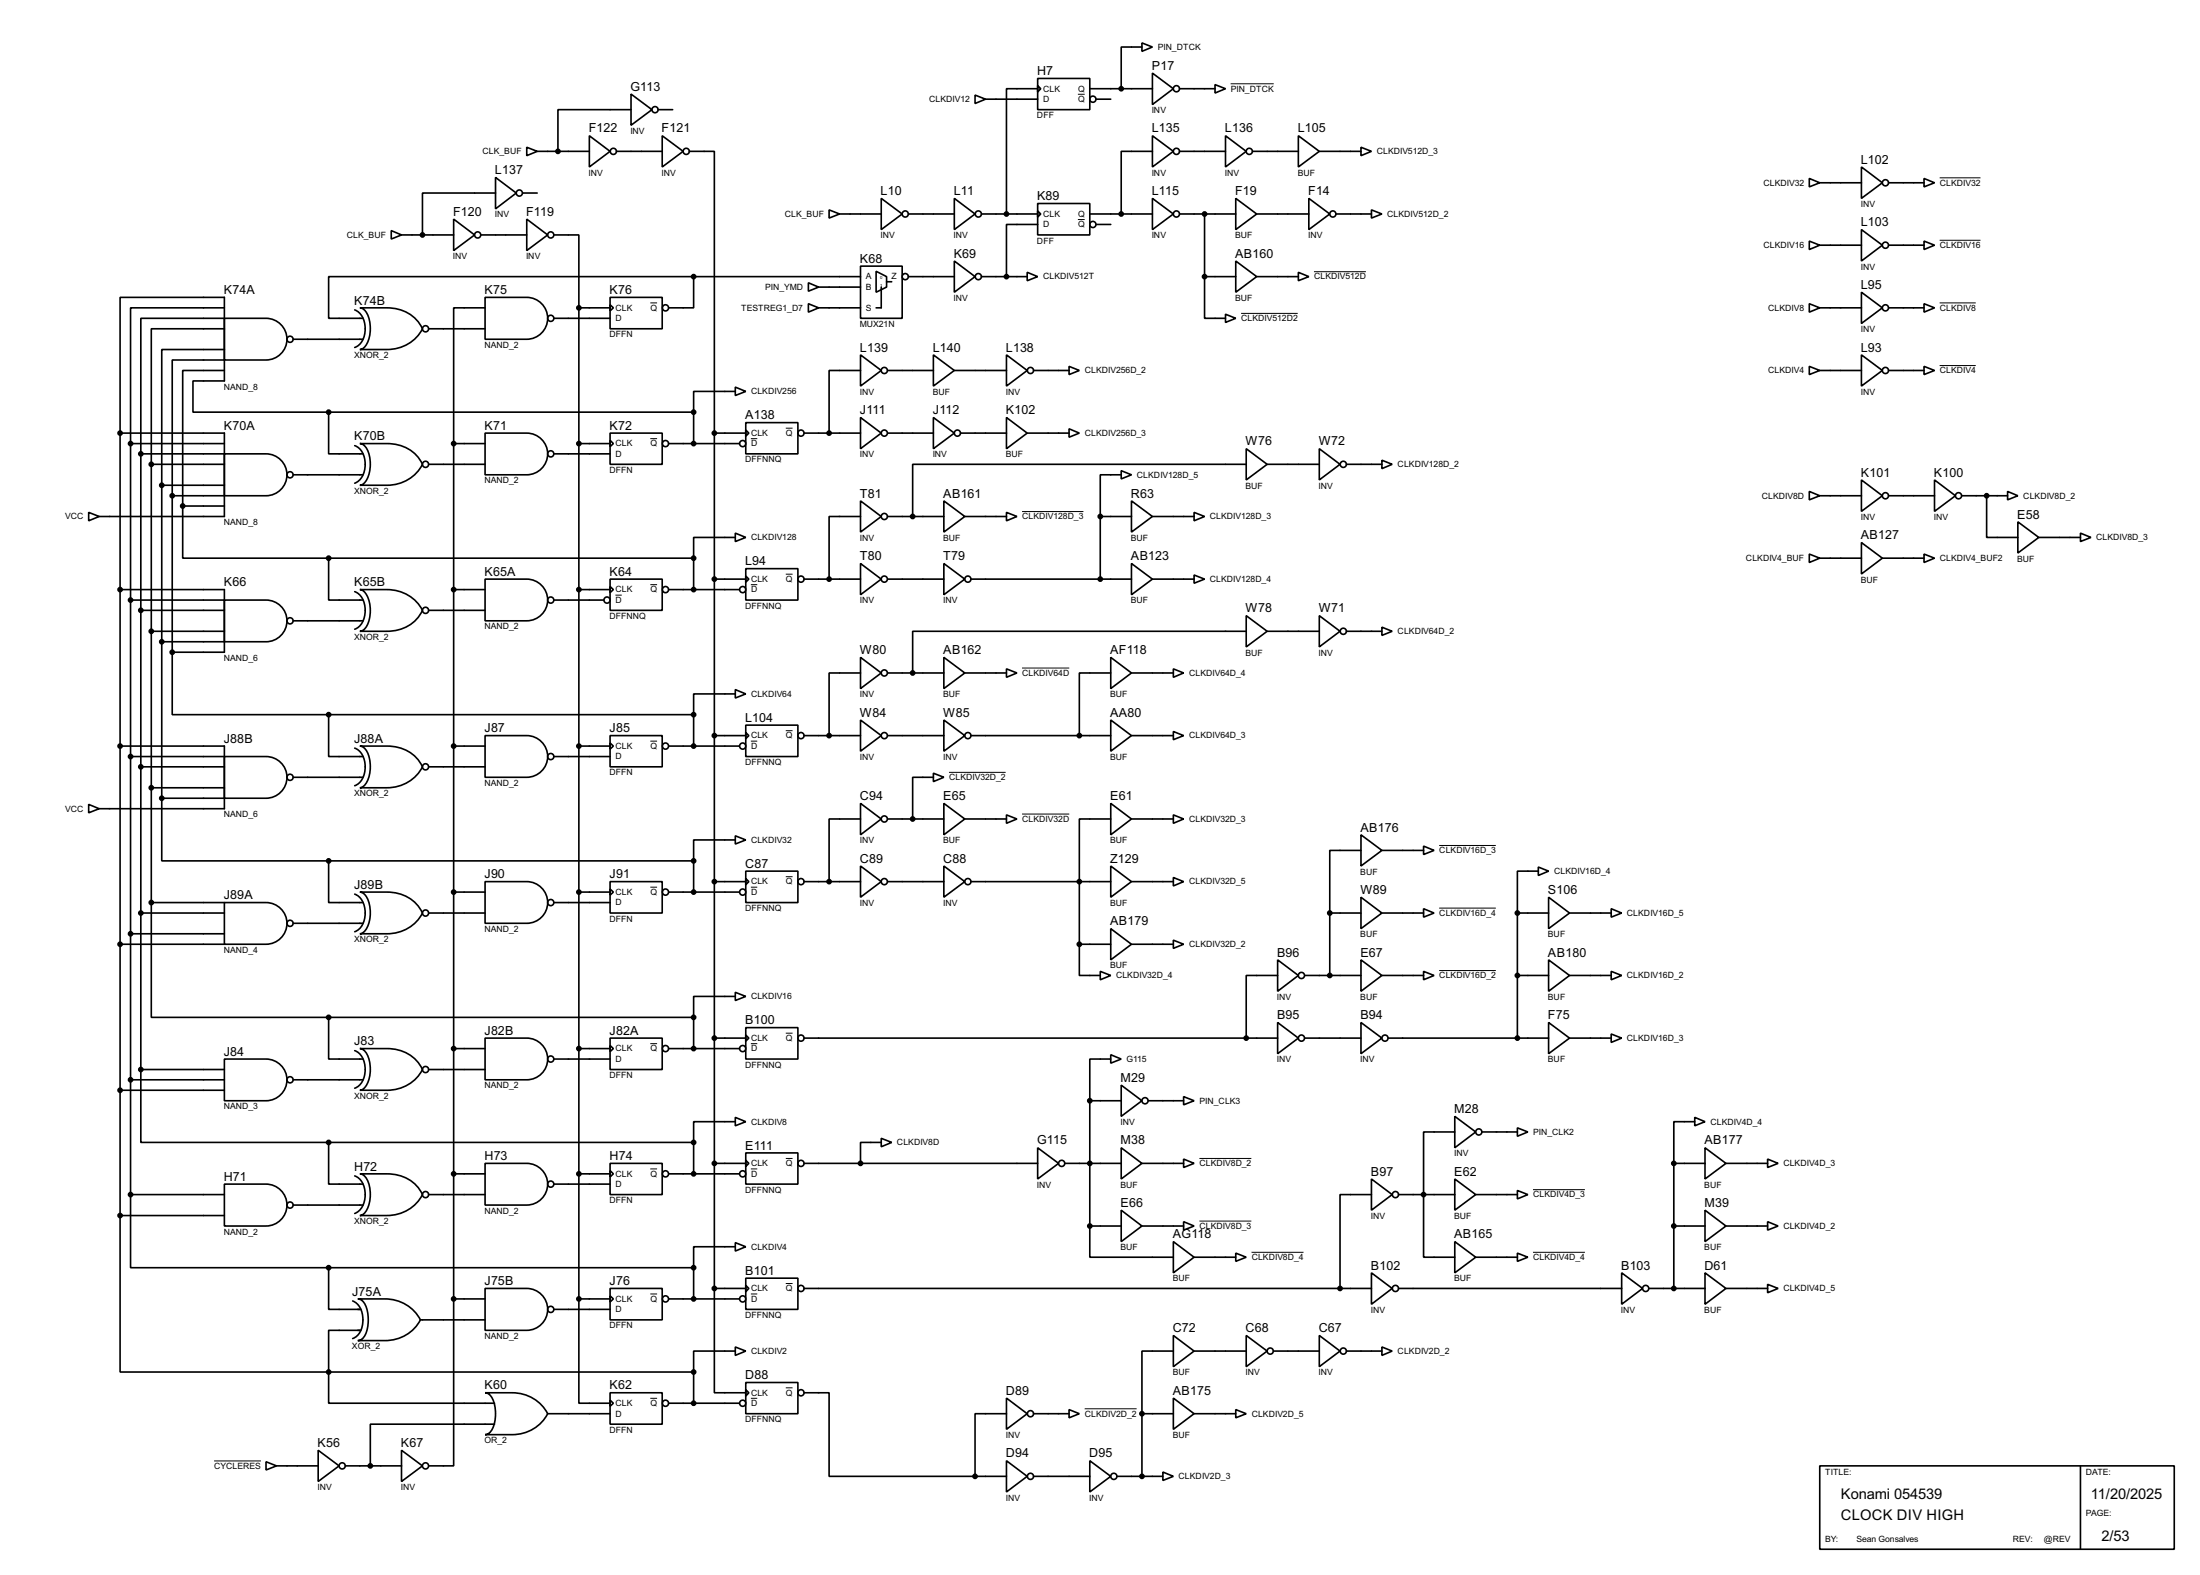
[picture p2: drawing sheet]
<svg xmlns="http://www.w3.org/2000/svg" width="536mm" height="383mm" viewBox="0 0 536 383" stroke-linecap="round" stroke-linejoin="round" font-family="sans-serif">
<g fill="none" stroke="#000" stroke-width=".4">
<path d="M252.8 19.1h12.7v7.6h-12.7zM278.2 10.5l2.5 1-2.5 1zM278.2 11.5h-5.1v10.1M280.7 17.8l5.1 3.8-5.1 3.9zM128.3 35.9l2.6 1-2.6 1zM130.9 36.9h12.7M143.6 33.1l5 3.8-5 3.8zM150.2 36.9h11.1M153.7 22.9l5.1 3.8-5.1 3.8zM153.7 26.7h-17.8v10.2M160.3 26.7h3.6M161.3 33.1l5.1 3.8-5.1 3.8z"/>
<path d="M167.9 36.9h6.1v68.6M237.5 23.2l2.6 1-2.6 1zM240.1 24.2h12.7M252.8 20.9l.7 .7-.7 .8zM252.8 21.6h-7.6v30.5M265.5 21.6h15.2M267 24.2h3.6M280.7 33.1l5.1 3.8-5.1 3.8zM280.7 36.9h-7.6v15.2M287.3 36.9h11.2M287.3 21.6h8.7M296 20.6l2.5 1-2.5 1.1z"/>
<path d="M298.5 33.1l5.1 3.8-5.1 3.8zM305.1 36.9h11.2M316.3 33.1l5.1 3.8-5.1 3.8zM321.4 36.9h10.1M331.5 35.9l2.6 1-2.6 1zM95.3 56.2l2.5 1-2.5 1zM97.8 57.2h12.7M110.5 53.4l5.1 3.8-5.1 3.8zM117.1 57.2h11.2M120.7 43.2l5.1 3.8-5.1 3.9zM120.7 47h-17.8v10.2M127.3 47h3.6"/>
<path d="M128.3 53.4l5.1 3.8-5.1 3.8zM134.9 57.2h6.1v17.8M202 51.1l2.5 1-2.5 1zM204.5 52.1h10.2M214.7 48.3l5.1 3.8-5.1 3.8zM221.3 52.1h11.2M232.5 48.3l5 3.8-5 3.8zM239.1 52.1h13.7M252.8 49.6h12.7v7.6h-12.7zM252.8 51.4l.7 .7-.7 .8zM252.8 54.7h-7.6v12.7M265.5 52.1h15.2"/>
<path d="M267 54.7h3.6M280.7 48.3l5.1 3.8-5.1 3.8zM287.3 52.1h13.7M293.4 52.1v15.3M301 48.3l5.1 3.8-5.1 3.8zM306.1 52.1h12.7M318.8 48.3l5.1 3.8-5.1 3.8zM325.4 52.1h8.7M334.1 51.1l2.5 1-2.5 1zM440.7 43.5l2.6 1-2.6 1zM440.7 58.7l2.6 1-2.6 1.1zM443.3 44.5h10.1"/>
<path d="M443.3 59.7h10.1M453.4 40.7l5.1 3.8-5.1 3.8zM453.4 55.9l5.1 3.8-5.1 3.9zM460 44.5h8.7M460 59.7h8.7M468.7 43.5l2.5 1-2.5 1zM468.7 58.7l2.5 1-2.5 1.1zM54.7 77.5h10.1a5.1 5.1 0 0 1 5.1 5.1 5.1 5.1 0 0 1-5.1 5.1h-10.1zM54.7 75h-22.9v33M54.7 77.5h-20.4v33M86.4 75.5a5.2 5.2 0 0 1 2.4 6.2 3.9 3.9 0 0 1-2.4 2.9M87.7 75h6.6a9.2 9.2 0 0 1 8.6 5.1 9.5 9.5 0 0 1-8.6 5h-6.6a3.4 3.4 0 0 0 2.3-3.1 7.4 7.4 0 0 0-1.4-6.7z"/>
<path d="M118.2 72.4h10.1a5.1 5.1 0 0 1 5.1 5.1 5.1 5.1 0 0 1-5.1 5.1h-10.1zM118.2 75h-7.7v33M134.9 77.5h13.7M141 75h7.6M141 75v241.3M148.6 72.4h12.7v7.7h-12.7zM148.6 74.2l.8 .8-.8 .7zM169 67.4h-88.9v10.1h8.3M169 67.4v7.6h-6.1M169 67.4h40.6M196.9 74l2.5 1-2.5 1zM196.9 68.9l2.5 1-2.5 1z"/>
<path d="M199.4 75h10.2M199.4 69.9h10.2M209.6 64.8h10.2v12.7h-10.2zM213.4 66.1l2.6 1.3v2.5l-2.6 1.3zM214.7 69.9v5.1h-1.3M216 68.6h1.2M221.3 67.4h11.2M232.5 63.6l5 3.8-5 3.8zM239.1 67.4h11.1M250.2 66.3l2.6 1.1-2.6 1zM293.4 67.4v10.1h5.1M293.4 67.4h7.6"/>
<path d="M298.5 76.5l2.5 1-2.5 1zM301 63.6l5.1 3.8-5.1 3.8zM306.1 67.4h10.2M316.3 66.3l2.5 1.1-2.5 1zM440.7 74l2.6 1-2.6 1zM443.3 75h10.1M453.4 71.2l5.1 3.8-5.1 3.8zM460 75h8.7M468.7 74l2.5 1-2.5 1zM54.7 80.1h-17.8v33M54.7 85.1h-15.3v33.1M54.7 87.7h-12.7v33"/>
<path d="M54.7 90.2h-10.2v33M71.4 82.6h17M104.4 80.1h13.8M179.1 94.3l2.6 1-2.6 1zM179.1 95.3h-10.1v5.1M209.6 86.4l5.1 3.8-5.1 3.8zM209.6 90.2h-7.6v15.3M216.2 90.2h11.2M227.4 86.4l5.1 3.8-5.1 3.8zM232.5 90.2h12.7M245.2 86.4l5 3.8-5 3.8zM251.8 90.2h8.6"/>
<path d="M260.4 89.2l2.5 1-2.5 1zM440.7 89.2l2.6 1-2.6 1zM443.3 90.2h10.1M453.4 86.4l5.1 3.8-5.1 3.8zM460 90.2h8.7M468.7 89.2l2.5 1-2.5 1zM29.3 105.5h25.4v20.3h-30.5M29.3 105.5v190.5M31.8 108h22.9M31.8 108v182.9M34.3 110.5h20.4M34.3 110.5v149.9"/>
<path d="M36.9 113.1h17.8M36.9 113.1v106.7M39.4 118.2v76.2M39.4 118.2h15.3M54.7 110.5h10.1a5.1 5.1 0 0 1 5.1 5.1 5.1 5.1 0 0 1-5.1 5.1h-10.1zM71.4 115.6h17M80.1 100.4v10.1h8.3M80.1 100.4h-33.1v-7.6h7.7v-20.4h-25.4v33.1M80.1 100.4h88.9M86.4 108.5a5.1 5.1 0 0 1 2.4 6.2 4 4 0 0 1-2.4 3M87.7 108h6.6a9.2 9.2 0 0 1 8.6 5.1 9.5 9.5 0 0 1-8.6 5.1h-6.6a3.4 3.4 0 0 0 2.3-3.2 7.3 7.3 0 0 0-1.4-6.6zM104.4 113.1h13.8"/>
<path d="M110.5 108h7.7M110.5 108v208.3M118.2 105.5h10.1a5.1 5.1 0 0 1 5.1 5 5.1 5.1 0 0 1-5.1 5.1h-10.1zM134.9 110.5h13.7M141 108h7.6M148.6 105.5h12.7v7.6h-12.7zM148.6 107.2l.8 .8-.8 .8zM162.9 108h17.2M169 100.4v7.6M174 105.5v208.2M174 105.5h7.7M181.7 102.9h12.7v7.6h-12.7z"/>
<path d="M181.7 104.7l.7 .8-.7 .7zM195.9 105.5h13.7M209.6 101.7l5.1 3.8-5.1 3.8zM216.2 105.5h11.2M227.4 101.7l5.1 3.8-5.1 3.8zM234 105.5h11.2M245.2 101.7l5 3.8-5 3.8zM250.2 105.5h10.2M260.4 104.4l2.5 1.1-2.5 1zM273.1 114.6l2.5 1-2.5 1zM273.1 115.6h-5.1v10.2M303.6 109.3l5.1 3.8-5.1 3.8z"/>
<path d="M303.6 113.1h-81.3v12.7M308.7 113.1h12.7M321.4 109.3l5 3.8-5 3.8zM328 113.1h8.6M336.6 112.1l2.5 1-2.5 1zM440.7 119.7l2.6 1-2.6 1zM453.4 116.9l5.1 3.8-5.1 3.8zM471.2 116.9l5.1 3.8-5.1 3.8zM489 119.7l2.5 1-2.5 1zM21.6 124.8l2.6 1-2.6 1zM42 120.7v38.1M42 120.7h12.7"/>
<path d="M44.5 123.2v12.7h35.6M44.5 123.2h10.2M80.1 135.9v10.2h8.3M80.1 135.9h88.9M169 135.9v7.7M179.1 129.8l2.6 1.1-2.6 1zM179.1 130.9h-10.1v5M181.7 138.5h12.7v7.6h-12.7zM209.6 137.2l5.1 3.8-5.1 3.8zM209.6 122l5.1 3.8-5.1 3.8zM209.6 125.8h-7.6v15.2M216.2 125.8h13.7"/>
<path d="M229.9 137.2l5.1 3.8-5.1 3.8zM229.9 122l5.1 3.8-5.1 3.8zM235 125.8h10.2M245.2 124.8l2.5 1-2.5 1zM268 125.8h7.6M268 125.8v15.2M275.6 122l5.1 3.8-5.1 3.8zM275.6 137.2l5.1 3.8-5.1 3.8zM280.7 125.8h10.2M290.9 124.8l2.5 1-2.5 1zM440.7 134.9l2.6 1-2.6 1.1zM443.3 120.7h10.1"/>
<path d="M443.3 135.9h10.1M453.4 132.1l5.1 3.8-5.1 3.9zM458.5 135.9h10.2M460 120.7h11.2M468.7 134.9l2.5 1-2.5 1.1zM477.8 120.7h11.2M483.9 120.7v10.2h7.6M491.5 127.1l5.1 3.8-5.1 3.8zM496.6 130.9h10.2M506.8 129.8l2.5 1.1-2.5 1zM29.3 143.6h25.4v15.2h-12.7M31.8 146.1h22.9"/>
<path d="M34.3 148.6h20.4M36.9 153.7h17.8M39.4 156.3h15.3M42 158.8v15.2h38.1M54.7 146.1h10.1a5.1 5.1 0 0 1 5.1 5.1 5.1 5.1 0 0 1-5.1 5.1h-10.1zM71.4 151.2h17M86.4 144.1a5.1 5.1 0 0 1 2.4 6.1 3.9 3.9 0 0 1-2.4 3M87.7 143.6h6.6a9.5 9.5 0 0 1 8.6 5 9.1 9.1 0 0 1-8.6 5.1h-6.6a3.2 3.2 0 0 0 2.3-3 7.5 7.5 0 0 0-1.4-6.7zM104.4 148.6h13.8M110.5 143.6h7.7M118.2 141h10.1a5.1 5.1 0 0 1 5.1 5.1 5.1 5.1 0 0 1-5.1 5.1h-10.1zM134.9 146.1h12.2"/>
<path d="M141 143.6h7.6M148.6 141h12.7v7.6h-12.7zM148.6 142.8l.8 .8-.8 .7zM162.9 143.6h17.2M174 141h7.7M181.7 140.3l.7 .7-.7 .8zM195.9 141h13.7M216.2 141h13.7M236.5 141h39.1M280.7 141h10.2M290.9 140l2.5 1-2.5 1zM303.6 149.9l5.1 3.8-5.1 3.8z"/>
<path d="M303.6 153.7h-81.3v10.2M308.7 153.7h12.7M321.4 149.9l5 3.8-5 3.8zM328 153.7h8.6M336.6 152.7l2.5 1-2.5 1zM80.1 174v10.2h8.3M80.1 174h88.9M118.2 179.1h10.1a5.1 5.1 0 0 1 5.1 5.1 5.1 5.1 0 0 1-5.1 5.1h-10.1zM148.6 179.1h12.7v7.6h-12.7zM169 174v7.7M174 179.1h7.7M179.1 167.9l2.6 1.1-2.6 1z"/>
<path d="M179.1 169h-10.1v5M181.7 176.6h12.7v7.6h-12.7zM181.7 178.4l.7 .7-.7 .8zM195.9 179.1h13.7M209.6 175.3l5.1 3.8-5.1 3.8zM209.6 160.1l5.1 3.8-5.1 3.8zM209.6 163.9h-7.6v15.2M216.2 179.1h13.7M216.2 163.9h13.7M229.9 175.3l5.1 3.8-5.1 3.8zM229.9 160.1l5.1 3.8-5.1 3.8zM235 163.9h10.2"/>
<path d="M236.5 179.1h34.1M245.2 162.9l2.5 1-2.5 1zM270.6 175.3l5 3.8-5 3.8zM270.6 160.1l5 3.8-5 3.8zM270.6 163.9h-7.7v15.2M275.6 179.1h10.2M275.6 163.9h10.2M285.8 178.1l2.5 1-2.5 1zM285.8 162.9l2.5 1-2.5 1zM21.6 195.9l2.6 1-2.6 1zM29.3 181.7h25.4v15.2h-30.5M31.8 184.2h22.9"/>
<path d="M34.3 186.7h20.4M36.9 191.8h17.8M39.4 194.4v15.2h40.7M39.4 194.4h15.3M54.7 184.2h10.1a5.1 5.1 0 0 1 5.1 5.1 5.1 5.1 0 0 1-5.1 5.1h-10.1zM71.4 189.3h17M86.4 182.2a5.1 5.1 0 0 1 2.4 6.1 3.9 3.9 0 0 1-2.4 3M87.7 181.7h6.6a9.2 9.2 0 0 1 8.6 5 9.5 9.5 0 0 1-8.6 5.1h-6.6a3.4 3.4 0 0 0 2.3-3.1 7.3 7.3 0 0 0-1.4-6.7zM104.4 186.7h13.8M110.5 181.7h7.7M134.9 184.2h13.7M141 181.7h7.6"/>
<path d="M148.6 180.9l.8 .8-.8 .7zM162.9 181.7h17.2M209.6 195.6l5.1 3.8-5.1 3.9zM209.6 199.4h-7.6v15.3M216.2 199.4h13.7M227.4 188.3l2.5 1-2.5 1zM227.4 189.3h-5.1v10.1M229.9 195.6l5.1 3.8-5.1 3.9zM235 199.4h10.2M245.2 198.4l2.5 1-2.5 1.1zM270.6 195.6l5 3.8-5 3.9zM270.6 199.4h-7.7v30.5"/>
<path d="M275.6 199.4h10.2M285.8 198.4l2.5 1-2.5 1.1zM36.9 219.8v27.9h43.2M36.9 219.8h17.8M54.7 219.8h10.1a5.1 5.1 0 0 1 5.1 5 5.1 5.1 0 0 1-5.1 5.1h-10.1zM80.1 209.6v10.2h8.3M80.1 209.6h88.9M86.4 217.7a5.1 5.1 0 0 1 2.4 6.2 4 4 0 0 1-2.4 3M87.7 217.2h6.6a9.2 9.2 0 0 1 8.6 5.1 9.5 9.5 0 0 1-8.6 5.1h-6.6a3.4 3.4 0 0 0 2.3-3.2 7.4 7.4 0 0 0-1.4-6.6zM110.5 217.2h7.7M118.2 214.7h10.1a5.1 5.1 0 0 1 5.1 5 5.1 5.1 0 0 1-5.1 5.1h-10.1zM134.9 219.8h13.7"/>
<path d="M141 217.2h7.6M148.6 214.7h12.7v7.6h-12.7zM148.6 216.5l.8 .7-.8 .8zM162.9 217.2h17.2M169 209.6v7.6M174 214.7h7.7M179.1 203.5l2.6 1-2.6 1zM179.1 204.5h-10.1v5.1M181.7 212.1h12.7v7.7h-12.7zM181.7 213.9l.7 .8-.7 .7zM195.9 214.7h13.7M209.6 210.9l5.1 3.8-5.1 3.8z"/>
<path d="M216.2 214.7h13.7M229.9 210.9l5.1 3.8-5.1 3.8zM236.5 214.7h34.1M270.6 210.9l5 3.8-5 3.8zM275.6 214.7h10.2M285.8 213.7l2.5 1-2.5 1zM331.5 218.5l5.1 3.8-5.1 3.8zM331.5 203.3l5.1 3.8-5.1 3.8zM331.5 207.1h-7.6v15.2M336.6 207.1h10.2M346.8 206l2.5 1.1-2.5 1zM374.7 211.1l2.5 1-2.5 1.1z"/>
<path d="M374.7 212.1h-5.1v10.2M377.2 218.5l5.1 3.8-5.1 3.8zM29.3 229.9h25.4M31.8 227.4h22.9M34.3 222.3h20.4M71.4 224.8h17M104.4 222.3h13.8M262.9 229.9v7.6h5.1M262.9 229.9h7.7M268 236.5l2.6 1-2.6 1.1zM270.6 226.1l5 3.8-5 3.8zM275.6 229.9h10.2"/>
<path d="M285.8 228.9l2.5 1-2.5 1zM311.2 233.7l5.1 3.8-5.1 3.9zM311.2 237.5h-7.6v15.3M317.8 237.5h13.7M323.9 222.3h7.6M323.9 222.3v15.2M331.5 233.7l5.1 3.8-5.1 3.9zM336.6 222.3h10.2M336.6 237.5h10.2M346.8 221.3l2.5 1-2.5 1zM346.8 236.5l2.5 1-2.5 1.1zM369.6 222.3h7.6"/>
<path d="M369.6 237.5h7.6M369.6 222.3v30.5M377.2 233.7l5.1 3.8-5.1 3.9zM382.3 222.3h10.2M382.3 237.5h10.2M392.5 221.3l2.5 1-2.5 1zM392.5 236.5l2.5 1-2.5 1.1zM54.7 257.9h10.1a5.1 5.1 0 0 1 5.1 5 5.1 5.1 0 0 1-5.1 5.1h-10.1zM80.1 247.7v10.2h8.3M80.1 247.7h88.9M86.4 255.8a5.1 5.1 0 0 1 2.4 6.2 4 4 0 0 1-2.4 3M87.7 255.3h6.6a9.2 9.2 0 0 1 8.6 5.1 9.5 9.5 0 0 1-8.6 5.1h-6.6a3.4 3.4 0 0 0 2.3-3.2 7.4 7.4 0 0 0-1.4-6.6z"/>
<path d="M110.5 255.3h7.7M118.2 252.8h10.1a5.1 5.1 0 0 1 5.1 5 5.1 5.1 0 0 1-5.1 5.1h-10.1zM134.9 257.9h13.7M141 255.3h7.6M148.6 252.8h12.7v7.6h-12.7zM148.6 254.6l.8 .7-.8 .8zM162.9 255.3h17.2M169 247.7v7.6M174 252.8h7.7M179.1 241.6l2.6 1-2.6 1zM179.1 242.6h-10.1v5.1M181.7 250.2h12.7v7.7h-12.7z"/>
<path d="M181.7 252l.7 .8-.7 .7zM195.9 252.8h115.3M270.6 256.8l2.5 1.1-2.5 1zM270.6 257.9h-5.1v10.1M311.2 249l5.1 3.8-5.1 3.8zM317.8 252.8h13.7M331.5 249l5.1 3.8-5.1 3.8zM338.1 252.8h39.1M377.2 249l5.1 3.8-5.1 3.8zM382.3 252.8h10.2M392.5 251.8l2.5 1-2.5 1zM29.3 265.5h25.4"/>
<path d="M31.8 262.9h22.9M34.3 260.4v17.8h45.8M34.3 260.4h20.4M71.4 262.9h17M80.1 278.2v10.1h8.3M80.1 278.2h88.9M104.4 260.4h13.8M169 278.2v7.6M179.1 272.1l2.6 1-2.6 1zM179.1 273.1h-10.1v5.1M214.7 277.2l2.5 1-2.5 1zM214.7 278.2h-5.1v5.1"/>
<path d="M252.8 279.5l5.1 3.8-5.1 3.8zM265.5 268h7.6M265.5 268v30.5M273.1 279.5l5.1 3.8-5.1 3.8zM273.1 264.2l5.1 3.8-5.1 3.8zM279.7 268h8.6M288.3 267l2.6 1-2.6 1zM354.4 271.8l5.1 3.8-5.1 3.9zM354.4 275.6h-7.6v30.5h7.6M361 275.6h8.6M369.6 274.6l2.6 1-2.6 1.1zM412.8 272.1l2.5 1-2.5 1z"/>
<path d="M412.8 273.1h-5.1v10.2M415.3 279.5l5.1 3.8-5.1 3.8zM29.3 296v38.1h50.8M29.3 296h25.4M31.8 290.9v17.8h48.3M31.8 290.9h22.9M54.7 288.3h10.1a5.1 5.1 0 0 1 5.1 5.1 5.1 5.1 0 0 1-5.1 5.1h-10.1zM71.4 293.4h17M86.4 286.3a5.1 5.1 0 0 1 2.4 6.2 4 4 0 0 1-2.4 3M87.7 285.8h6.6a9.2 9.2 0 0 1 8.6 5.1 9.5 9.5 0 0 1-8.6 5.1h-6.6a3.4 3.4 0 0 0 2.3-3.2 7.3 7.3 0 0 0-1.4-6.6zM104.4 290.9h13.8M110.5 285.8h7.7"/>
<path d="M118.2 283.3h10.1a5.1 5.1 0 0 1 5.1 5 5.1 5.1 0 0 1-5.1 5.1h-10.1zM134.9 288.3h13.7M141 285.8h7.6M148.6 283.3h12.7v7.6h-12.7zM148.6 285l.8 .8-.8 .8zM162.9 285.8h17.2M174 283.3h7.7M181.7 280.7h12.7v7.6h-12.7zM181.7 282.5l.7 .8-.7 .7zM195.9 283.3h56.9M259.4 283.3h13.7M265.5 298.5v7.6h20.3"/>
<path d="M265.5 298.5h7.6M273.1 294.7l5.1 3.8-5.1 3.8zM278.2 283.3h10.1M278.2 298.5h10.1M288.3 297.5l2.6 1-2.6 1zM288.3 282.2l2.6 1.1-2.6 1zM334.1 287.1l5 3.8-5 3.8zM334.1 290.9h-7.7v22.8M340.7 290.9h13.7M354.4 287.1l5.1 3.8-5.1 3.8zM359.5 290.9h10.1M369.6 289.9l2.6 1-2.6 1z"/>
<path d="M407.7 283.3h7.6M407.7 283.3v30.4M407.7 298.5h7.6M415.3 294.7l5.1 3.8-5.1 3.8zM420.4 283.3h10.2M420.4 298.5h10.2M430.6 282.2l2.5 1.1-2.5 1zM430.6 297.5l2.5 1-2.5 1zM80.1 308.7v10.1h7.8M80.1 308.7h88.9M85.9 316.8a5.2 5.2 0 0 1 2.3 6.2 3.8 3.8 0 0 1-2.3 2.9M87.2 316.3h6.6a9.6 9.6 0 0 1 8.6 5.1 9.6 9.6 0 0 1-8.6 5h-6.6a3.1 3.1 0 0 0 2.3-3.1 7.8 7.8 0 0 0-1.3-6.6z"/>
<path d="M110.5 316.3v40.6h-6.1M110.5 316.3h7.7M118.2 313.7h10.1a5.1 5.1 0 0 1 5.1 5.1 5.1 5.1 0 0 1-5.1 5.1h-10.1zM134.9 318.8h13.7M141 316.3v25.4h7.6M141 316.3h7.6M148.6 313.7h12.7v7.7h-12.7zM148.6 315.5l.8 .8-.8 .7zM162.9 316.3h17.2M169 308.7v7.6M174 313.7v25.4h7.7M174 313.7h7.7"/>
<path d="M179.1 302.6l2.6 1-2.6 1zM179.1 303.6h-10.1v5.1M181.7 311.2h12.7v7.6h-12.7zM181.7 313l.7 .7-.7 .8zM195.9 313.7h138.2M285.8 302.3l5.1 3.8-5.1 3.8zM290.9 306.1h10.1M301 305.1l2.6 1-2.6 1zM334.1 309.9l5 3.8-5 3.9zM340.7 313.7h54.3M354.4 302.3l5.1 3.8-5.1 3.8zM359.5 306.1h10.1"/>
<path d="M369.6 305.1l2.6 1-2.6 1zM395 309.9l5.1 3.8-5.1 3.9zM401.6 313.7h13.7M415.3 309.9l5.1 3.8-5.1 3.9zM420.4 313.7h10.2M430.6 312.7l2.5 1-2.5 1.1zM80.1 334.1v7.6h40.4M80.1 334.1h88.9M87.9 323.9h-7.8v10.2M102.4 321.4h15.8M118.2 339.1h6.6a9.6 9.6 0 0 1 8.6 5.1 9.6 9.6 0 0 1-8.6 5.1h-6.6a3.2 3.2 0 0 0 2.3-3.1 7.7 7.7 0 0 0-1.3-6.7zM148.6 339.1h12.7v7.7h-12.7z"/>
<path d="M169 334.1v7.6M179.1 328l2.6 1-2.6 1zM179.1 329h-10.1v5.1M181.7 336.6h12.7v7.6h-12.7zM181.7 338.4l.7 .7-.7 .8zM195.9 339.1h6.1v20.4h35.5M285.8 325.2l5.1 3.8-5.1 3.8zM285.8 329h-7.6v15.2M290.9 329h12.7M303.6 325.2l5.1 3.8-5.1 3.8zM310.2 329h11.2M321.4 325.2l5 3.8-5 3.8z"/>
<path d="M328 329h8.6M336.6 328l2.5 1-2.5 1zM64.8 355.9l2.6 1-2.6 1zM67.4 356.9h10.1M77.5 353.1l5.1 3.8-5.1 3.8zM84.1 356.9h13.7M97.8 353.1l5.1 3.8-5.1 3.8zM120.5 346.8h-30.3v10.1M133.4 344.2h15.2M148.6 340.9l.8 .8-.8 .7zM162.9 341.7h17.2M237.5 359.5h7.7"/>
<path d="M245.2 355.7l5 3.8-5 3.8zM245.2 340.4l5 3.8-5 3.8zM245.2 344.2h-7.7v15.3M251.8 344.2h8.6M251.8 359.5h13.7M260.4 343.2l2.5 1-2.5 1zM265.5 355.7l5.1 3.8-5.1 3.8zM272.1 359.5h11.2M278.2 344.2h7.6M278.2 344.2v15.3M283.3 358.4l2.5 1.1-2.5 1zM285.8 340.4l5.1 3.8-5.1 3.8z"/>
<path d="M290.9 344.2h10.1M301 343.2l2.6 1-2.6 1zM443.3 356.9h86.3v20.3h-86.3zM506.8 356.9v20.3"/>
<circle cx="149.4" cy="36.9" r=".75"/>
<circle cx="159.5" cy="26.7" r=".75"/>
<circle cx="167.1" cy="36.9" r=".75"/>
<circle cx="266.2" cy="24.2" r=".75"/>
<circle cx="286.5" cy="36.9" r=".75"/>
<circle cx="286.5" cy="21.6" r=".75"/>
<circle cx="304.3" cy="36.9" r=".75"/>
<circle cx="116.3" cy="57.2" r=".75"/>
<circle cx="126.5" cy="47" r=".75"/>
<circle cx="134.1" cy="57.2" r=".75"/>
<circle cx="220.5" cy="52.1" r=".75"/>
<circle cx="238.3" cy="52.1" r=".75"/>
<circle cx="266.2" cy="54.7" r=".75"/>
<circle cx="286.5" cy="52.1" r=".75"/>
<circle cx="324.6" cy="52.1" r=".75"/>
<circle cx="459.2" cy="59.7" r=".75"/>
<circle cx="459.2" cy="44.5" r=".75"/>
<circle cx="134.1" cy="77.5" r=".75"/>
<circle cx="162.1" cy="75" r=".75"/>
<circle cx="220.5" cy="67.4" r=".75"/>
<circle cx="238.3" cy="67.4" r=".75"/>
<circle cx="459.2" cy="75" r=".75"/>
<circle cx="70.6" cy="82.6" r=".75"/>
<circle cx="103.6" cy="80.1" r=".75"/>
<circle cx="215.4" cy="90.2" r=".75"/>
<circle cx="251" cy="90.2" r=".75"/>
<circle cx="459.2" cy="90.2" r=".75"/>
<circle cx="70.6" cy="115.6" r=".75"/>
<circle cx="103.6" cy="113.1" r=".75"/>
<circle cx="134.1" cy="110.5" r=".75"/>
<circle cx="162.1" cy="108" r=".75"/>
<circle cx="180.9" cy="108" r=".75"/>
<circle cx="195.1" cy="105.5" r=".75"/>
<circle cx="215.4" cy="105.5" r=".75"/>
<circle cx="233.2" cy="105.5" r=".75"/>
<circle cx="327.2" cy="113.1" r=".75"/>
<circle cx="215.4" cy="125.8" r=".75"/>
<circle cx="459.2" cy="120.7" r=".75"/>
<circle cx="477" cy="120.7" r=".75"/>
<circle cx="70.6" cy="151.2" r=".75"/>
<circle cx="103.6" cy="148.6" r=".75"/>
<circle cx="134.1" cy="146.1" r=".75"/>
<circle cx="147.8" cy="146.1" r=".75"/>
<circle cx="162.1" cy="143.6" r=".75"/>
<circle cx="180.9" cy="143.6" r=".75"/>
<circle cx="195.1" cy="141" r=".75"/>
<circle cx="215.4" cy="141" r=".75"/>
<circle cx="235.7" cy="141" r=".75"/>
<circle cx="327.2" cy="153.7" r=".75"/>
<circle cx="195.1" cy="179.1" r=".75"/>
<circle cx="215.4" cy="163.9" r=".75"/>
<circle cx="215.4" cy="179.1" r=".75"/>
<circle cx="235.7" cy="179.1" r=".75"/>
<circle cx="70.6" cy="189.3" r=".75"/>
<circle cx="103.6" cy="186.7" r=".75"/>
<circle cx="134.1" cy="184.2" r=".75"/>
<circle cx="162.1" cy="181.7" r=".75"/>
<circle cx="180.9" cy="181.7" r=".75"/>
<circle cx="215.4" cy="199.4" r=".75"/>
<circle cx="134.1" cy="219.8" r=".75"/>
<circle cx="162.1" cy="217.2" r=".75"/>
<circle cx="180.9" cy="217.2" r=".75"/>
<circle cx="195.1" cy="214.7" r=".75"/>
<circle cx="215.4" cy="214.7" r=".75"/>
<circle cx="235.7" cy="214.7" r=".75"/>
<circle cx="70.6" cy="224.8" r=".75"/>
<circle cx="103.6" cy="222.3" r=".75"/>
<circle cx="317" cy="237.5" r=".75"/>
<circle cx="134.1" cy="257.9" r=".75"/>
<circle cx="162.1" cy="255.3" r=".75"/>
<circle cx="180.9" cy="255.3" r=".75"/>
<circle cx="195.1" cy="252.8" r=".75"/>
<circle cx="317" cy="252.8" r=".75"/>
<circle cx="337.3" cy="252.8" r=".75"/>
<circle cx="70.6" cy="262.9" r=".75"/>
<circle cx="103.6" cy="260.4" r=".75"/>
<circle cx="278.9" cy="268" r=".75"/>
<circle cx="360.2" cy="275.6" r=".75"/>
<circle cx="70.6" cy="293.4" r=".75"/>
<circle cx="103.6" cy="290.9" r=".75"/>
<circle cx="134.1" cy="288.3" r=".75"/>
<circle cx="162.1" cy="285.8" r=".75"/>
<circle cx="180.9" cy="285.8" r=".75"/>
<circle cx="195.1" cy="283.3" r=".75"/>
<circle cx="258.6" cy="283.3" r=".75"/>
<circle cx="339.9" cy="290.9" r=".75"/>
<circle cx="134.1" cy="318.8" r=".75"/>
<circle cx="162.1" cy="316.3" r=".75"/>
<circle cx="180.9" cy="316.3" r=".75"/>
<circle cx="195.1" cy="313.7" r=".75"/>
<circle cx="339.9" cy="313.7" r=".75"/>
<circle cx="400.8" cy="313.7" r=".75"/>
<circle cx="195.1" cy="339.1" r=".75"/>
<circle cx="309.4" cy="329" r=".75"/>
<circle cx="327.2" cy="329" r=".75"/>
<circle cx="83.3" cy="356.9" r=".75"/>
<circle cx="103.6" cy="356.9" r=".75"/>
<circle cx="162.1" cy="341.7" r=".75"/>
<circle cx="180.9" cy="341.7" r=".75"/>
<circle cx="251" cy="359.5" r=".75"/>
<circle cx="251" cy="344.2" r=".75"/>
<circle cx="271.3" cy="359.5" r=".75"/>
</g>
<g fill="none" stroke="#000" stroke-width=".24">
<path d="M262.6 23h1.6M299.8 20.4h10.5M262.6 53.5h1.6M472.5 43.3h9.9M472.5 58.5h9.9M158.4 73.8h1.7M302.3 76.3h13.8M320.1 66.2h12.6M472.5 73.8h8.8M472.5 89h8.8M158.4 106.8h1.7M182.9 106.8h1.6"/>
<path d="M191.4 104.3h1.7M191.4 139.8h1.7M249 124.6h14.9M149.9 144.9h1.6M158.4 142.4h1.7M182.9 142.4h1.6M191.4 177.9h1.7M249 162.7h11.5M158.4 180.5h1.7M182.9 180.5h1.6M231.2 188.1h13.8M249 198.2h11.5"/>
<path d="M158.4 216h1.7M182.9 216h1.6M191.4 213.5h1.7M350.6 205.9h13.8M350.6 221.1h13.8M350.6 236.3h13.8M158.4 254.1h1.7M182.9 254.1h1.6M191.4 251.6h1.7M158.4 284.6h1.7M182.9 284.6h1.6M191.4 282.1h1.7"/>
<path d="M292.2 282.1h12.6M292.2 297.3h12.6M373.4 289.7h12.7M158.4 315.1h1.7M182.9 315.1h1.6M191.4 312.5h1.7M304.9 304.9h12.6M373.4 304.9h12.7M191.4 337.9h1.7M52.2 355.7h11.4M158.4 340.5h1.7M182.9 340.5h1.6"/>
<path d="M264.2 343h12.7"/>
</g>
<g fill="#000" stroke="#000" stroke-width=".4">
<circle cx="135.9" cy="36.9" r=".5"/>
<circle cx="273.1" cy="21.6" r=".5"/>
<circle cx="102.9" cy="57.2" r=".5"/>
<circle cx="245.1" cy="52.1" r=".5"/>
<circle cx="273.1" cy="52.1" r=".5"/>
<circle cx="293.4" cy="52.1" r=".5"/>
<circle cx="141" cy="75" r=".5"/>
<circle cx="168.9" cy="67.4" r=".5"/>
<circle cx="245.1" cy="67.4" r=".5"/>
<circle cx="293.4" cy="67.4" r=".5"/>
<circle cx="29.2" cy="105.5" r=".5"/>
<circle cx="31.8" cy="108" r=".5"/>
<circle cx="34.3" cy="110.5" r=".5"/>
<circle cx="36.8" cy="113.1" r=".5"/>
<circle cx="39.4" cy="118.2" r=".5"/>
<circle cx="80" cy="100.4" r=".5"/>
<circle cx="110.5" cy="108" r=".5"/>
<circle cx="141" cy="108" r=".5"/>
<circle cx="168.9" cy="108" r=".5"/>
<circle cx="168.9" cy="100.4" r=".5"/>
<circle cx="174" cy="105.5" r=".5"/>
<circle cx="201.9" cy="105.5" r=".5"/>
<circle cx="41.9" cy="120.7" r=".5"/>
<circle cx="44.5" cy="123.2" r=".5"/>
<circle cx="80" cy="135.9" r=".5"/>
<circle cx="168.9" cy="135.9" r=".5"/>
<circle cx="222.3" cy="125.8" r=".5"/>
<circle cx="268" cy="125.8" r=".5"/>
<circle cx="483.9" cy="120.7" r=".5"/>
<circle cx="29.2" cy="143.6" r=".5"/>
<circle cx="31.8" cy="146.1" r=".5"/>
<circle cx="34.3" cy="148.6" r=".5"/>
<circle cx="36.8" cy="153.7" r=".5"/>
<circle cx="39.4" cy="156.3" r=".5"/>
<circle cx="41.9" cy="158.8" r=".5"/>
<circle cx="110.5" cy="143.6" r=".5"/>
<circle cx="141" cy="143.6" r=".5"/>
<circle cx="168.9" cy="143.6" r=".5"/>
<circle cx="174" cy="141" r=".5"/>
<circle cx="201.9" cy="141" r=".5"/>
<circle cx="268" cy="141" r=".5"/>
<circle cx="80" cy="174" r=".5"/>
<circle cx="168.9" cy="174" r=".5"/>
<circle cx="174" cy="179.1" r=".5"/>
<circle cx="201.9" cy="179.1" r=".5"/>
<circle cx="222.3" cy="163.9" r=".5"/>
<circle cx="262.9" cy="179.1" r=".5"/>
<circle cx="29.2" cy="181.7" r=".5"/>
<circle cx="31.8" cy="184.2" r=".5"/>
<circle cx="34.3" cy="186.7" r=".5"/>
<circle cx="36.8" cy="191.8" r=".5"/>
<circle cx="39.4" cy="194.4" r=".5"/>
<circle cx="110.5" cy="181.7" r=".5"/>
<circle cx="141" cy="181.7" r=".5"/>
<circle cx="168.9" cy="181.7" r=".5"/>
<circle cx="222.3" cy="199.4" r=".5"/>
<circle cx="36.8" cy="219.8" r=".5"/>
<circle cx="80" cy="209.6" r=".5"/>
<circle cx="110.5" cy="217.2" r=".5"/>
<circle cx="141" cy="217.2" r=".5"/>
<circle cx="168.9" cy="217.2" r=".5"/>
<circle cx="168.9" cy="209.6" r=".5"/>
<circle cx="174" cy="214.7" r=".5"/>
<circle cx="201.9" cy="214.7" r=".5"/>
<circle cx="262.9" cy="214.7" r=".5"/>
<circle cx="29.2" cy="229.9" r=".5"/>
<circle cx="31.8" cy="227.4" r=".5"/>
<circle cx="34.3" cy="222.3" r=".5"/>
<circle cx="262.9" cy="229.9" r=".5"/>
<circle cx="323.9" cy="222.3" r=".5"/>
<circle cx="323.9" cy="237.5" r=".5"/>
<circle cx="369.6" cy="237.5" r=".5"/>
<circle cx="369.6" cy="222.3" r=".5"/>
<circle cx="80" cy="247.7" r=".5"/>
<circle cx="110.5" cy="255.3" r=".5"/>
<circle cx="141" cy="255.3" r=".5"/>
<circle cx="168.9" cy="255.3" r=".5"/>
<circle cx="168.9" cy="247.7" r=".5"/>
<circle cx="174" cy="252.8" r=".5"/>
<circle cx="303.5" cy="252.8" r=".5"/>
<circle cx="369.6" cy="252.8" r=".5"/>
<circle cx="29.2" cy="265.5" r=".5"/>
<circle cx="31.8" cy="262.9" r=".5"/>
<circle cx="34.3" cy="260.4" r=".5"/>
<circle cx="80" cy="278.2" r=".5"/>
<circle cx="168.9" cy="278.2" r=".5"/>
<circle cx="265.4" cy="268" r=".5"/>
<circle cx="29.2" cy="296" r=".5"/>
<circle cx="31.8" cy="290.9" r=".5"/>
<circle cx="110.5" cy="285.8" r=".5"/>
<circle cx="141" cy="285.8" r=".5"/>
<circle cx="168.9" cy="285.8" r=".5"/>
<circle cx="174" cy="283.3" r=".5"/>
<circle cx="209.6" cy="283.3" r=".5"/>
<circle cx="265.4" cy="298.5" r=".5"/>
<circle cx="265.4" cy="283.3" r=".5"/>
<circle cx="346.7" cy="290.9" r=".5"/>
<circle cx="407.7" cy="283.3" r=".5"/>
<circle cx="407.7" cy="298.5" r=".5"/>
<circle cx="80" cy="308.7" r=".5"/>
<circle cx="110.5" cy="316.3" r=".5"/>
<circle cx="141" cy="316.3" r=".5"/>
<circle cx="168.9" cy="308.7" r=".5"/>
<circle cx="168.9" cy="316.3" r=".5"/>
<circle cx="174" cy="313.7" r=".5"/>
<circle cx="326.4" cy="313.7" r=".5"/>
<circle cx="407.7" cy="313.7" r=".5"/>
<circle cx="80" cy="334.1" r=".5"/>
<circle cx="168.9" cy="334.1" r=".5"/>
<circle cx="90.2" cy="356.9" r=".5"/>
<circle cx="168.9" cy="341.7" r=".5"/>
<circle cx="237.5" cy="359.5" r=".5"/>
<circle cx="278.1" cy="359.5" r=".5"/>
<circle cx="278.1" cy="344.2" r=".5"/>
</g>
<g font-size="4">
<text x="448.4" y="365.1">Konami 054539</text>
<text x="509.3" y="365.1">11/20/2025</text>
<text x="448.4" y="370.1">CLOCK DIV HIGH</text>
<text x="511.9" y="375.2">2/53</text>
</g>
<g font-size="3.4">
<text x="280.6" y="17">P17</text>
<text x="153.6" y="22.1">G113</text>
<text x="252.6" y="18.3">H7</text>
<text x="143.4" y="32.3">F122</text>
<text x="161.2" y="32.3">F121</text>
<text x="280.6" y="32.3">L135</text>
<text x="298.4" y="32.3">L136</text>
<text x="316.1" y="32.3">L105</text>
<text x="453.3" y="39.9">L102</text>
<text x="120.6" y="42.4">L137</text>
<text x="214.5" y="47.5">L10</text>
<text x="232.3" y="47.5">L11</text>
<text x="280.6" y="47.5">L115</text>
<text x="300.9" y="47.5">F19</text>
<text x="318.7" y="47.5">F14</text>
<text x="110.4" y="52.6">F120</text>
<text x="128.2" y="52.6">F119</text>
<text x="252.6" y="48.7">K89</text>
<text x="453.3" y="55.1">L103</text>
<text x="209.5" y="64">K68</text>
<text x="232.3" y="62.8">K69</text>
<text x="300.9" y="62.8">AB160</text>
<text x="54.5" y="71.6">K74A</text>
<text x="118" y="71.6">K75</text>
<text x="148.5" y="71.6">K76</text>
<text x="453.3" y="70.4">L95</text>
<text x="86.3" y="74.1">K74B</text>
<text x="209.5" y="85.6">L139</text>
<text x="227.2" y="85.6">L140</text>
<text x="245" y="85.6">L138</text>
<text x="453.3" y="85.6">L93</text>
<text x="209.5" y="100.9">J111</text>
<text x="227.2" y="100.9">J112</text>
<text x="245" y="100.9">K102</text>
<text x="54.5" y="104.7">K70A</text>
<text x="86.3" y="107.2">K70B</text>
<text x="118" y="104.7">K71</text>
<text x="148.5" y="104.7">K72</text>
<text x="181.5" y="102.1">A138</text>
<text x="303.4" y="108.5">W76</text>
<text x="321.2" y="108.5">W72</text>
<text x="453.3" y="116.1">K101</text>
<text x="471.1" y="116.1">K100</text>
<text x="209.5" y="121.2">T81</text>
<text x="229.8" y="121.2">AB161</text>
<text x="275.5" y="121.2">R63</text>
<text x="453.3" y="131.3">AB127</text>
<text x="491.4" y="126.3">E58</text>
<text x="181.5" y="137.6">L94</text>
<text x="209.5" y="136.4">T80</text>
<text x="229.8" y="136.4">T79</text>
<text x="275.5" y="136.4">AB123</text>
<text x="54.5" y="142.8">K66</text>
<text x="86.3" y="142.8">K65B</text>
<text x="118" y="140.2">K65A</text>
<text x="148.5" y="140.2">K64</text>
<text x="303.4" y="149.1">W78</text>
<text x="321.2" y="149.1">W71</text>
<text x="209.5" y="159.3">W80</text>
<text x="229.8" y="159.3">AB162</text>
<text x="270.4" y="159.3">AF118</text>
<text x="118" y="178.3">J87</text>
<text x="148.5" y="178.3">J85</text>
<text x="181.5" y="175.7">L104</text>
<text x="209.5" y="174.5">W84</text>
<text x="229.8" y="174.5">W85</text>
<text x="270.4" y="174.5">AA80</text>
<text x="54.5" y="180.9">J88B</text>
<text x="86.3" y="180.9">J88A</text>
<text x="209.5" y="194.8">C94</text>
<text x="229.8" y="194.8">E65</text>
<text x="270.4" y="194.8">E61</text>
<text x="331.4" y="202.5">AB176</text>
<text x="118" y="213.9">J90</text>
<text x="148.5" y="213.9">J91</text>
<text x="181.5" y="211.3">C87</text>
<text x="209.5" y="210.1">C89</text>
<text x="229.8" y="210.1">C88</text>
<text x="270.4" y="210.1">Z129</text>
<text x="54.5" y="219">J89A</text>
<text x="86.3" y="216.4">J89B</text>
<text x="331.4" y="217.7">W89</text>
<text x="377.1" y="217.7">S106</text>
<text x="270.4" y="225.3">AB179</text>
<text x="311.1" y="232.9">B96</text>
<text x="331.4" y="232.9">E67</text>
<text x="377.1" y="232.9">AB180</text>
<text x="118" y="252">J82B</text>
<text x="148.5" y="252">J82A</text>
<text x="181.5" y="249.4">B100</text>
<text x="311.1" y="248.2">B95</text>
<text x="331.4" y="248.2">B94</text>
<text x="377.1" y="248.2">F75</text>
<text x="54.5" y="257.1">J84</text>
<text x="86.3" y="254.5">J83</text>
<text x="273" y="263.4">M29</text>
<text x="354.2" y="271">M28</text>
<text x="181.5" y="279.9">E111</text>
<text x="252.6" y="278.7">G115</text>
<text x="273" y="278.7">M38</text>
<text x="415.2" y="278.7">AB177</text>
<text x="54.5" y="287.5">H71</text>
<text x="86.3" y="285">H72</text>
<text x="118" y="282.5">H73</text>
<text x="148.5" y="282.5">H74</text>
<text x="333.9" y="286.3">B97</text>
<text x="354.2" y="286.3">E62</text>
<text x="273" y="293.9">E66</text>
<text x="415.2" y="293.9">M39</text>
<text x="285.7" y="301.5">AG118</text>
<text x="354.2" y="301.5">AB165</text>
<text x="181.5" y="310.4">B101</text>
<text x="333.9" y="309.1">B102</text>
<text x="394.9" y="309.1">B103</text>
<text x="415.2" y="309.1">D61</text>
<text x="85.8" y="315.5">J75A</text>
<text x="118" y="312.9">J75B</text>
<text x="148.5" y="312.9">J76</text>
<text x="285.7" y="324.4">C72</text>
<text x="303.4" y="324.4">C68</text>
<text x="321.2" y="324.4">C67</text>
<text x="181.5" y="335.8">D88</text>
<text x="118" y="338.3">K60</text>
<text x="148.5" y="338.3">K62</text>
<text x="245" y="339.6">D89</text>
<text x="285.7" y="339.6">AB175</text>
<text x="77.4" y="352.3">K56</text>
<text x="97.7" y="352.3">K67</text>
<text x="245" y="354.9">D94</text>
<text x="265.3" y="354.9">D95</text>
</g>
<g font-size="2.4">
<text x="282" y="12.1">PIN_DTCK</text>
<text x="254.1" y="22.3">CLK</text>
<text x="262.6" y="22.3">Q</text>
<text x="299.8" y="22.3">PIN_DTCK</text>
<text x="226.3" y="24.8">CLKDIV12</text>
<text x="252.6" y="28.8">DFF</text>
<text x="254.1" y="24.8">D</text>
<text x="262.6" y="24.8">Q</text>
<text x="280.5" y="27.5">INV</text>
<text x="153.5" y="32.6">INV</text>
<text x="117.5" y="37.5">CLK_BUF</text>
<text x="335.3" y="37.5">CLKDIV512D_3</text>
<text x="143.4" y="42.7">INV</text>
<text x="161.1" y="42.7">INV</text>
<text x="280.5" y="42.7">INV</text>
<text x="298.3" y="42.7">INV</text>
<text x="316.1" y="42.7">BUF</text>
<text x="429.5" y="45.2">CLKDIV32</text>
<text x="472.5" y="45.2">CLKDIV32</text>
<text x="120.5" y="52.9">INV</text>
<text x="191.2" y="52.8">CLK_BUF</text>
<text x="254.1" y="52.8">CLK</text>
<text x="262.6" y="52.8">Q</text>
<text x="337.9" y="52.8">CLKDIV512D_2</text>
<text x="453.2" y="50.4">INV</text>
<text x="84.5" y="57.9">CLK_BUF</text>
<text x="214.5" y="58">INV</text>
<text x="232.3" y="58">INV</text>
<text x="252.6" y="59.3">DFF</text>
<text x="254.1" y="55.4">D</text>
<text x="262.6" y="55.4">Q</text>
<text x="280.5" y="58">INV</text>
<text x="300.8" y="58">BUF</text>
<text x="318.6" y="58">INV</text>
<text x="110.3" y="63.1">INV</text>
<text x="128.1" y="63.1">INV</text>
<text x="429.5" y="60.4">CLKDIV16</text>
<text x="453.2" y="65.6">INV</text>
<text x="472.5" y="60.4">CLKDIV16</text>
<text x="186.4" y="70.6">PIN_YMD</text>
<text x="210.9" y="68.1">A</text>
<text x="210.9" y="70.6">B</text>
<text x="217.2" y="68.1">Z</text>
<text x="254.1" y="68.1">CLKDIV512T</text>
<text x="320.1" y="68.1">CLKDIV512D</text>
<text x="149.9" y="75.6">CLK</text>
<text x="158.4" y="75.6">Q</text>
<text x="180.5" y="75.6">TESTREG1_D7</text>
<text x="210.9" y="75.6">S</text>
<text x="232.3" y="73.3">INV</text>
<text x="300.8" y="73.3">BUF</text>
<text x="430.7" y="75.6">CLKDIV8</text>
<text x="472.5" y="75.6">CLKDIV8</text>
<text x="148.4" y="82.2">DFFN</text>
<text x="149.9" y="78.2">D</text>
<text x="209.4" y="79.6">MUX21N</text>
<text x="302.3" y="78.2">CLKDIV512D2</text>
<text x="453.2" y="80.8">INV</text>
<text x="86.2" y="87.2">XNOR_2</text>
<text x="118" y="84.7">NAND_2</text>
<text x="54.5" y="94.9">NAND_8</text>
<text x="182.9" y="96">CLKDIV256</text>
<text x="264.2" y="90.9">CLKDIV256D_2</text>
<text x="430.7" y="90.9">CLKDIV4</text>
<text x="472.5" y="90.9">CLKDIV4</text>
<text x="209.4" y="96.1">INV</text>
<text x="227.2" y="96.1">BUF</text>
<text x="245" y="96.1">INV</text>
<text x="453.2" y="96.1">INV</text>
<text x="182.9" y="106.2">CLK</text>
<text x="191.4" y="106.2">Q</text>
<text x="264.2" y="106.2">CLKDIV256D_3</text>
<text x="149.9" y="111.2">D</text>
<text x="149.9" y="108.7">CLK</text>
<text x="158.4" y="108.7">Q</text>
<text x="181.5" y="112.6">DFFNNQ</text>
<text x="182.9" y="108.7">D</text>
<text x="209.4" y="111.4">INV</text>
<text x="227.2" y="111.4">INV</text>
<text x="245" y="111.4">BUF</text>
<text x="340.4" y="113.7">CLKDIV128D_2</text>
<text x="118" y="117.7">NAND_2</text>
<text x="148.4" y="115.1">DFFN</text>
<text x="276.9" y="116.3">CLKDIV128D_5</text>
<text x="303.4" y="119">BUF</text>
<text x="321.2" y="119">INV</text>
<text x="86.2" y="120.3">XNOR_2</text>
<text x="429.1" y="121.4">CLKDIV8D</text>
<text x="492.8" y="121.4">CLKDIV8D_2</text>
<text x="15.9" y="126.4">VCC</text>
<text x="54.5" y="127.8">NAND_8</text>
<text x="182.9" y="131.6">CLKDIV128</text>
<text x="209.4" y="131.7">INV</text>
<text x="229.7" y="131.7">BUF</text>
<text x="249" y="126.4">CLKDIV128D_3</text>
<text x="275.4" y="131.7">BUF</text>
<text x="294.7" y="126.4">CLKDIV128D_3</text>
<text x="453.2" y="126.6">INV</text>
<text x="471" y="126.6">INV</text>
<text x="510.6" y="131.6">CLKDIV8D_3</text>
<text x="425.3" y="136.6">CLKDIV4_BUF</text>
<text x="472.5" y="136.6">CLKDIV4_BUF2</text>
<text x="491.3" y="136.8">BUF</text>
<text x="182.9" y="141.7">CLK</text>
<text x="191.4" y="141.7">Q</text>
<text x="294.7" y="141.7">CLKDIV128D_4</text>
<text x="453.2" y="141.8">BUF</text>
<text x="149.9" y="144.3">CLK</text>
<text x="149.9" y="146.8">D</text>
<text x="158.4" y="144.3">Q</text>
<text x="181.5" y="148.2">DFFNNQ</text>
<text x="182.9" y="144.3">D</text>
<text x="209.4" y="146.9">INV</text>
<text x="229.7" y="146.9">INV</text>
<text x="275.4" y="146.9">BUF</text>
<text x="86.2" y="155.8">XNOR_2</text>
<text x="118" y="153.3">NAND_2</text>
<text x="148.4" y="150.7">DFFNNQ</text>
<text x="340.4" y="154.4">CLKDIV64D_2</text>
<text x="54.5" y="160.9">NAND_6</text>
<text x="303.4" y="159.6">BUF</text>
<text x="321.2" y="159.6">INV</text>
<text x="249" y="164.6">CLKDIV64D</text>
<text x="289.6" y="164.6">CLKDIV64D_4</text>
<text x="182.9" y="169.7">CLKDIV64</text>
<text x="209.4" y="169.8">INV</text>
<text x="229.7" y="169.8">BUF</text>
<text x="270.4" y="169.8">BUF</text>
<text x="182.9" y="179.8">CLK</text>
<text x="191.4" y="179.8">Q</text>
<text x="289.6" y="179.8">CLKDIV64D_3</text>
<text x="149.9" y="184.9">D</text>
<text x="149.9" y="182.4">CLK</text>
<text x="158.4" y="182.4">Q</text>
<text x="182.9" y="182.4">D</text>
<text x="209.4" y="185">INV</text>
<text x="229.7" y="185">INV</text>
<text x="270.4" y="185">BUF</text>
<text x="118" y="191.4">NAND_2</text>
<text x="148.4" y="188.8">DFFN</text>
<text x="181.5" y="186.3">DFFNNQ</text>
<text x="231.2" y="190">CLKDIV32D_2</text>
<text x="15.9" y="197.6">VCC</text>
<text x="86.2" y="193.9">XNOR_2</text>
<text x="54.5" y="199">NAND_6</text>
<text x="249" y="200.1">CLKDIV32D</text>
<text x="289.6" y="200.1">CLKDIV32D_3</text>
<text x="182.9" y="205.2">CLKDIV32</text>
<text x="209.4" y="205.4">INV</text>
<text x="229.7" y="205.4">BUF</text>
<text x="270.4" y="205.4">BUF</text>
<text x="350.6" y="207.8">CLKDIV16D_3</text>
<text x="182.9" y="215.4">CLK</text>
<text x="191.4" y="215.4">Q</text>
<text x="289.6" y="215.4">CLKDIV32D_5</text>
<text x="331.3" y="213">BUF</text>
<text x="378.5" y="212.8">CLKDIV16D_4</text>
<text x="149.9" y="220.5">D</text>
<text x="149.9" y="217.9">CLK</text>
<text x="158.4" y="217.9">Q</text>
<text x="181.5" y="221.9">DFFNNQ</text>
<text x="182.9" y="217.9">D</text>
<text x="209.4" y="220.6">INV</text>
<text x="229.7" y="220.6">INV</text>
<text x="270.4" y="220.6">BUF</text>
<text x="118" y="226.9">NAND_2</text>
<text x="148.4" y="224.4">DFFN</text>
<text x="350.6" y="223">CLKDIV16D_4</text>
<text x="396.3" y="223">CLKDIV16D_5</text>
<text x="54.5" y="232">NAND_4</text>
<text x="86.2" y="229.5">XNOR_2</text>
<text x="289.6" y="230.6">CLKDIV32D_2</text>
<text x="331.3" y="228.2">BUF</text>
<text x="377" y="228.2">BUF</text>
<text x="270.4" y="235.8">BUF</text>
<text x="271.8" y="238.2">CLKDIV32D_4</text>
<text x="350.6" y="238.2">CLKDIV16D_2</text>
<text x="396.3" y="238.2">CLKDIV16D_2</text>
<text x="182.9" y="243.3">CLKDIV16</text>
<text x="311" y="243.5">INV</text>
<text x="331.3" y="243.5">BUF</text>
<text x="377" y="243.5">BUF</text>
<text x="149.9" y="256">CLK</text>
<text x="158.4" y="256">Q</text>
<text x="182.9" y="253.5">CLK</text>
<text x="182.9" y="256">D</text>
<text x="191.4" y="253.5">Q</text>
<text x="396.3" y="253.5">CLKDIV16D_3</text>
<text x="148.4" y="262.5">DFFN</text>
<text x="149.9" y="258.6">D</text>
<text x="181.5" y="260">DFFNNQ</text>
<text x="274.4" y="258.6">G115</text>
<text x="311" y="258.7">INV</text>
<text x="331.3" y="258.7">INV</text>
<text x="377" y="258.7">BUF</text>
<text x="86.2" y="267.6">XNOR_2</text>
<text x="118" y="265">NAND_2</text>
<text x="292.2" y="268.7">PIN_CLK3</text>
<text x="54.5" y="270.1">NAND_3</text>
<text x="182.9" y="273.8">CLKDIV8</text>
<text x="272.9" y="273.9">INV</text>
<text x="416.6" y="273.8">CLKDIV4D_4</text>
<text x="218.5" y="278.9">CLKDIV8D</text>
<text x="354.2" y="281.6">INV</text>
<text x="373.4" y="276.3">PIN_CLK2</text>
<text x="149.9" y="286.5">CLK</text>
<text x="158.4" y="286.5">Q</text>
<text x="182.9" y="284">CLK</text>
<text x="182.9" y="286.5">D</text>
<text x="191.4" y="284">Q</text>
<text x="292.2" y="284">CLKDIV8D_2</text>
<text x="434.4" y="284">CLKDIV4D_3</text>
<text x="148.4" y="293">DFFN</text>
<text x="149.9" y="289">D</text>
<text x="181.5" y="290.4">DFFNNQ</text>
<text x="252.6" y="289.2">INV</text>
<text x="272.9" y="289.2">BUF</text>
<text x="373.4" y="291.6">CLKDIV4D_3</text>
<text x="415.1" y="289.2">BUF</text>
<text x="86.2" y="298.1">XNOR_2</text>
<text x="118" y="295.5">NAND_2</text>
<text x="292.2" y="299.2">CLKDIV8D_3</text>
<text x="333.9" y="296.8">INV</text>
<text x="354.2" y="296.8">BUF</text>
<text x="434.4" y="299.2">CLKDIV4D_2</text>
<text x="54.5" y="300.6">NAND_2</text>
<text x="182.9" y="304.3">CLKDIV4</text>
<text x="272.9" y="304.4">BUF</text>
<text x="415.1" y="304.4">BUF</text>
<text x="304.9" y="306.8">CLKDIV8D_4</text>
<text x="373.4" y="306.8">CLKDIV4D_4</text>
<text x="149.9" y="317">CLK</text>
<text x="158.4" y="317">Q</text>
<text x="182.9" y="314.4">CLK</text>
<text x="182.9" y="317">D</text>
<text x="191.4" y="314.4">Q</text>
<text x="285.6" y="312">BUF</text>
<text x="354.2" y="312">BUF</text>
<text x="434.4" y="314.4">CLKDIV4D_5</text>
<text x="148.4" y="323.5">DFFN</text>
<text x="149.9" y="319.5">D</text>
<text x="181.5" y="320.9">DFFNNQ</text>
<text x="333.9" y="319.7">INV</text>
<text x="394.8" y="319.7">INV</text>
<text x="415.1" y="319.7">BUF</text>
<text x="85.7" y="328.5">XOR_2</text>
<text x="118" y="326">NAND_2</text>
<text x="182.9" y="329.7">CLKDIV2</text>
<text x="340.4" y="329.7">CLKDIV2D_2</text>
<text x="285.6" y="334.9">BUF</text>
<text x="303.4" y="334.9">INV</text>
<text x="321.2" y="334.9">INV</text>
<text x="182.9" y="339.8">CLK</text>
<text x="191.4" y="339.8">Q</text>
<text x="149.9" y="344.9">D</text>
<text x="149.9" y="342.4">CLK</text>
<text x="158.4" y="342.4">Q</text>
<text x="181.5" y="346.3">DFFNNQ</text>
<text x="182.9" y="342.4">D</text>
<text x="264.2" y="344.9">CLKDIV2D_2</text>
<text x="304.9" y="344.9">CLKDIV2D_5</text>
<text x="118" y="351.4">OR_2</text>
<text x="148.4" y="348.9">DFFN</text>
<text x="245" y="350.1">INV</text>
<text x="285.6" y="350.1">BUF</text>
<text x="52.2" y="357.6">CYCLERES</text>
<text x="444.6" y="359.1">TITLE:</text>
<text x="508.1" y="359.1">DATE:</text>
<text x="77.3" y="362.8">INV</text>
<text x="97.6" y="362.8">INV</text>
<text x="245" y="365.4">INV</text>
<text x="265.3" y="365.4">INV</text>
<text x="287.1" y="360.2">CLKDIV2D_3</text>
<text x="508.1" y="369.2">PAGE:</text>
<text x="444.6" y="375.6">BY:</text>
<text x="452.2" y="375.6">Sean Gonsalves</text>
<text x="490.3" y="375.6">REV:</text>
<text x="497.9" y="375.6">@REV</text>
</g>
<g font-size="1.2">
<text x="214.4" y="68.1">0</text>
<text x="214.4" y="69.8">1</text>
</g>
</svg>
